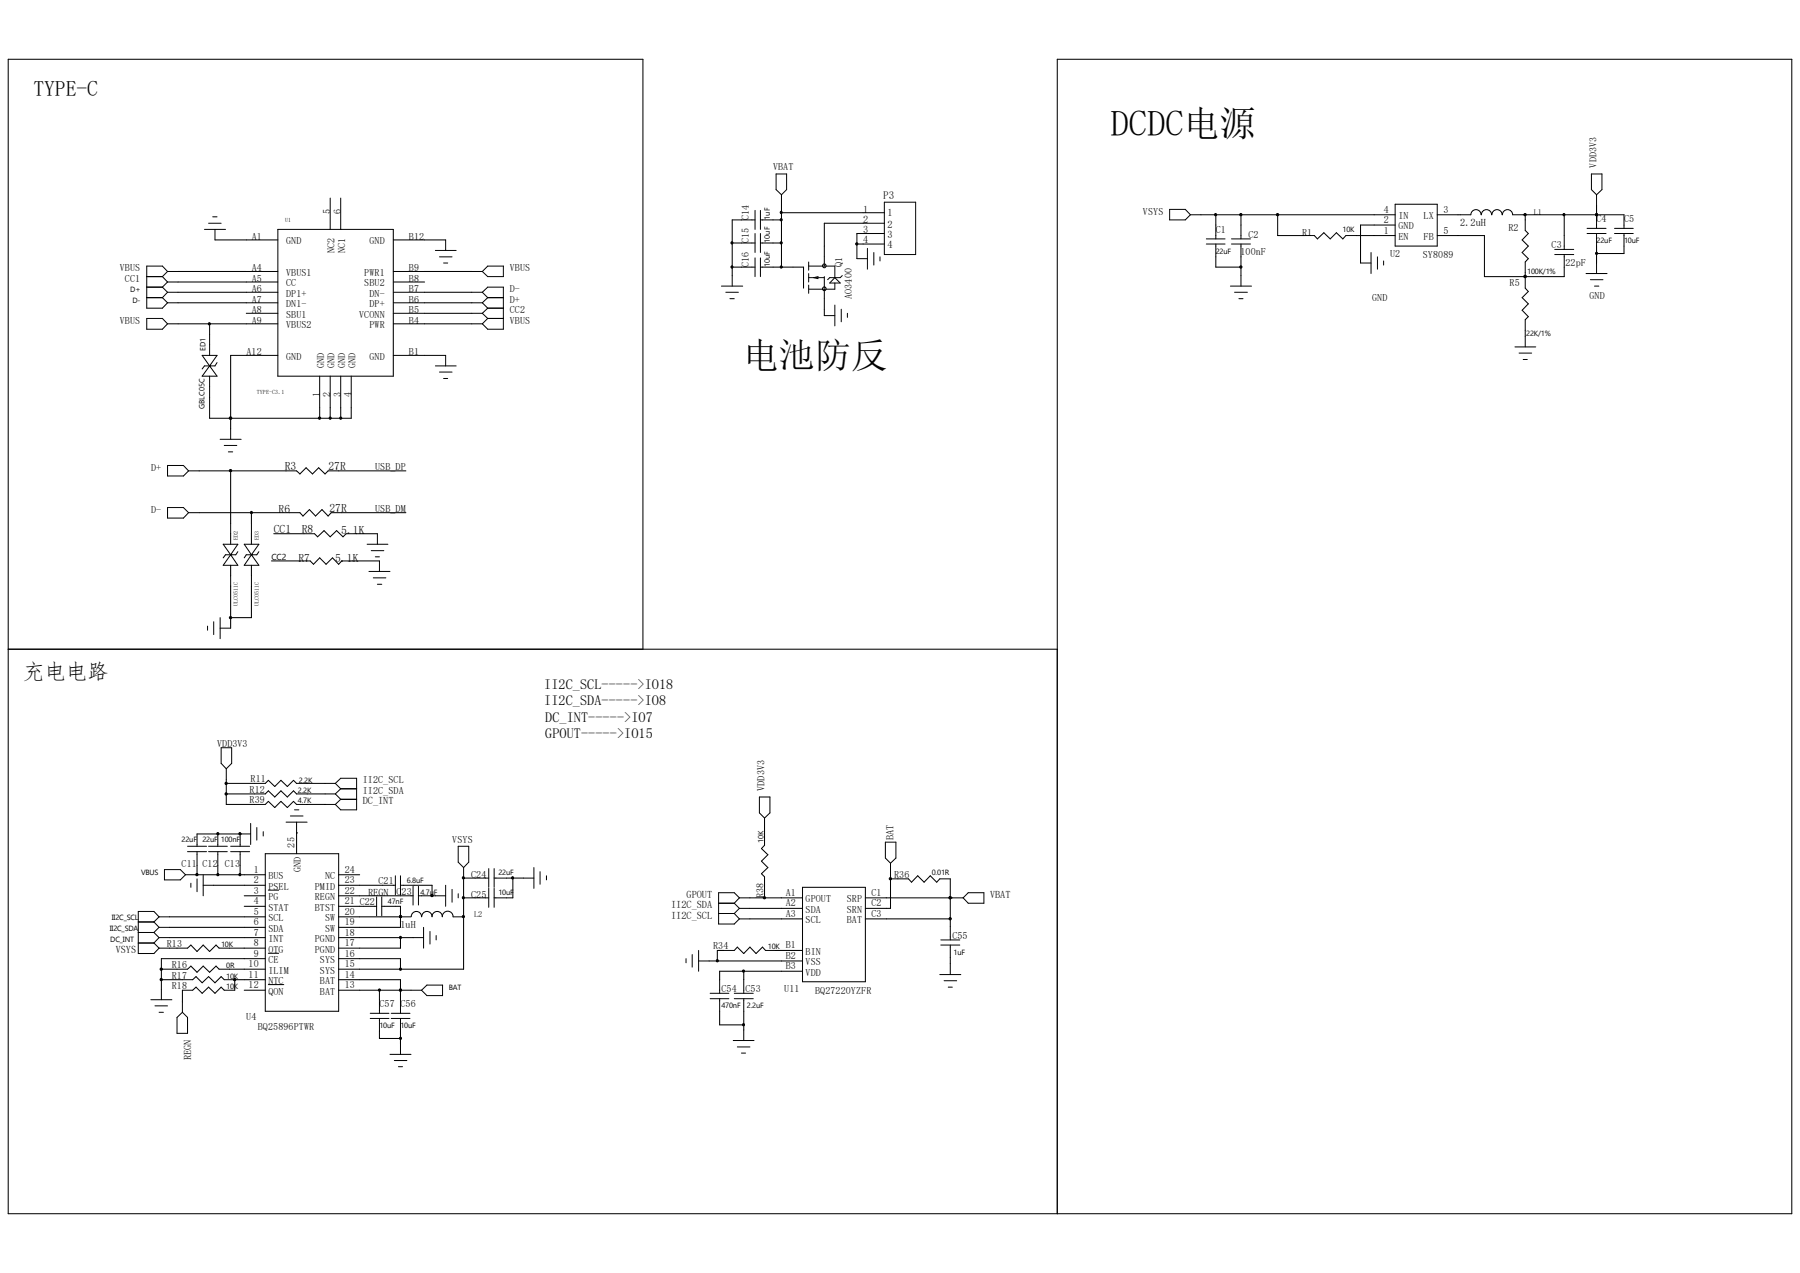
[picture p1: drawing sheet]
<svg xmlns="http://www.w3.org/2000/svg" width="297mm" height="210mm" viewBox="0 0 297 210" stroke-linecap="round" stroke-linejoin="round" font-family="sans-serif">
<g fill="none" stroke="#000" stroke-width=".17">
<path d="M33.7 37.8h3.5M34.4 36.8h2.1M35.1 35.8h.7M35.5 37.8v1.8h10.3M45.8 37.8h19.1v24.3h-19.1zM54.5 32.7v5.1M56.2 32.7v5.1M64.9 39.6h8.6v1.7M124.6 34.7v3.1M124.6 38.5v3.2M124.6 36.3h-3.8v10.9M125.5 34.7v3.1"/>
<path d="M125.5 38.5v3.2M125.5 36.3h3.4M128.1 28.7h1.7v2.6l-.9 .8-.8-.8zM128.9 35.1h17M128.9 32.1v12M145.9 36.8h-9.9v7.1M145.9 38.5h-4.5v4.2h1.7M145.9 33.4h5.2v8.6h-5.2zM193 34.5h2.6l.8 .9-.8 .9h-2.6zM196.4 35.4h33.8M199.1 39.4h3M200.6 35.4v4"/>
<path d="M203.2 39.4h3.1M204.8 35.4v4M210.8 35.4v3.5h6.1l.5 .5 1-1 1.1 1 1-1 1.1 1 .5-.5h8.1M230.2 33.7h7v6.9h-7zM230.2 37.1h-5.7v6.3h1.7M237.2 35.4h5.5a.85 .85 0 0 1 .8-.8 .85 .85 0 0 1 .9 .8M237.2 38.9h7.7v6.7h13.2v-3.6M244.4 35.4a.85 .85 0 0 1 .9-.8 .85 .85 0 0 1 .8 .8M246.2 35.4a.85 .85 0 0 1 .8-.8 .85 .85 0 0 1 .9 .8M247.9 35.4a.85 .85 0 0 1 .9-.8 .85 .85 0 0 1 .8 .8h18.4v2.3M251.7 35.4v2.6l.5 .5-1 1.1 1 1-1 1.1 1 1-.5 .5v4.3l.5 .6-1 1 1 1-1 1.1 1 1-.5 .5v4.5M258.1 35.4v5.7"/>
<path d="M261.9 37.7h3.1M261.9 38.5h3.1M262.6 28.7h1.7v2.6l-.9 .8-.8-.8zM263.4 35.4h.1M263.4 32.1v5.6M263.4 38.5v6.6M266.4 37.7h3.1M266.4 38.5h3.1M268 38.5v3.3h-4.6M24.2 45.6h2.6M24.2 52.5h2.6l.8 .9-.8 .9h-2.6zM24.2 47.4h2.6"/>
<path d="M24.2 49.1h2.6M26.8 45.6l.8 .9M26.8 47.4l.8 .8M26.8 49.1l.8 .9M27.6 44.8h18.2M27.6 46.5h18.2M27.6 48.2h18.2M27.6 50h18.2M27.6 53.4h18.2M27.6 44.8l-.8-.9h-2.6v6.9h2.6l.8-.8M27.6 44.8l-.8 .8M27.6 46.5l-.8 .9"/>
<path d="M27.6 48.2l-.8 .9M33.4 58.6h2.4l-1.2 1.8zM34.6 53.4v5.2M35.8 59.8l-.3 .6h-1.8l-.3 .5M40.6 51.7h5.2M45.8 58.6h-7.7v13.9M64.9 44.8h14.7M64.9 46.5h5.2M64.9 48.2h14.7M64.9 50h14.7M64.9 51.7h14.7M64.9 53.4h14.7"/>
<path d="M64.9 58.6h8.6v1.8M71.8 41.3h3.5M72.5 42.4h2.1M73.2 43.4h.7M79.6 44.8l.9-.9h2.6v1.7h-2.6zM79.6 48.2l.9-.8h2.6v6.9h-2.6l-.9-.9M79.6 48.2l.9 .9M79.6 50l.9 .8M79.6 51.7l.9 .8M80.5 49.1h2.6M80.5 50.8h2.6M80.5 49.1l-.9 .9"/>
<path d="M80.5 52.5h2.6M80.5 50.8l-.9 .9M80.5 52.5l-.9 .9M119 47.2h3.6M119.8 48.2h2M120.4 49.3h.8M120.8 44.1h3.8M120.8 40.1h3.8M124.6 42.5v3.1M125.5 44.1h7.1v3.4M125.5 40.1h3.4M125.5 42.5v3.1"/>
<path d="M133.4 45.8h2.6M133.4 43.2v1.4M133.4 45.1v1.4M133.4 47v1.4M133.4 43.9h4.4v1.9M135 45.6l-.7 .2 .7 .2M136 45.6v1.9M136 47.7v4.4h1.8M137.8 46.7v1h-4.4M137.8 50.3v3.5M137.8 45.8l.8 .9h-1.7zM138.8 51v2.1"/>
<path d="M139 45.5l-.4 .3h-1.7l-.3 .3M139.8 51.7v.7M141.4 40.3h4.5M143.1 41v3.4M144.2 41.7v2M145.2 42.4v.7M199.1 40.3h3M200.6 40.3v3.8h4.2M203 47.2h3.5M203.2 40.3h3.1M203.7 48.2h2.1M204.4 49.3h.7"/>
<path d="M204.8 40.3v6.9M226.2 41.7v3.4M227.3 42.4v2M228.3 43.1v.6M250 57.2h3.4M250.7 58.3h2M251.3 59.3h.7M251.7 45.6h.1M256.5 41.1h3.2M256.5 42h3.2M261.7 45.1h3.5M262.4 46.1h2.1"/>
<path d="M263.1 47.2h.7M27.6 76.8h2.7l.8 .9-.8 .8h-2.7zM31.1 77.7h17.8l.6 .5 1-1 1.1 1 1-1 1 1 .5-.5h12.9M34.6 60.4h.1M34.6 60.4l1.2 1.7h-2.4zM34.6 62.1v6.9h23.4v-6.9M36.3 72.5h3.5M37 73.5h2.1M37.7 74.5h.7M38.1 69h.1M38.1 77.7v12.1M52.7 62.1v6.9"/>
<path d="M54.5 62.1v6.9M56.2 62.1v6.9M71.8 60.4h3.5M72.5 61.4h2.1M73.2 62.4h.7M27.6 83.7h2.7l.8 .9-.8 .9h-2.7zM31.1 84.6h18.4l.5 .5 1.1-1 1 1 1-1 1 1 .6-.5h12.3M36.8 89.8h2.4l-1.1 1.7zM38.1 91.5h.1M38.1 93.3v10.3h-1.8M38.1 91.5l1.1 1.8h-2.4zM39.2 91l-.3 .5h-1.7l-.4 .5"/>
<path d="M40.3 89.8h2.4l-1.2 1.7zM41.5 91.5h.1M41.5 91.5l1.2 1.8h-2.4zM41.5 84.6v5.2M41.5 93.3v8.6h-3.4M42.7 91l-.3 .5h-1.8l-.3 .5M44.8 92.5h6.4l.5 .6 1-1.1 1.1 1.1 1.1-1.1 1 1.1 .5-.6h6.2v1.8M45.2 88.1h6.7l.5 .5 1.1-1.1 1 1.1 1-1.1 1.1 1.1 .5-.5h5.2v1.7M60.6 89.8h3.4M60.9 94.3h3.4M61.3 90.8h2M61.6 95.3h2.1"/>
<path d="M61.9 91.9h.7M62.3 96.4h.7M1.4 107.1h173.1M34.2 103.3v.7M35.3 102.6v2.1M36.3 101.9v3.5M106.1 107.1v-97.3h-104.7v190.4h294.3v-190.4h-121.2v190.4M30.9 139.6h3.2M34.4 139.6h3.1M35.9 137.6h.1M35.9 137.6v2M36.5 123.4h1.7v2.5l-.9 .9-.8-.9z"/>
<path d="M37.3 129.2h6.5l.5-.5 1 1.1 1.1-1.1 1 1.1 1-1.1 .5 .5h6.4M37.3 131h6.5l.5-.5 1 1 1.1-1 1 1 1-1 .5 .5h6.4M37.3 126.8v5.9h6.5l.5-.5 1 1 1.1-1 1 1 1-1 .5 .5h6.4M38.1 139.6h3.1M39.6 137.6h.1M39.6 137.6v2M41.4 137.6h-8.9v2M41.4 135.8v3.5M42.4 136.5v2.1M43.4 137.2v.7M47.2 135.6h3.5M47.9 134.6h2.1"/>
<path d="M48.6 133.6h.7M48.9 137.4h.1M48.9 135.6v5.2M55.3 129.2l.9 .9M55.3 129.2l.9-.8h2.6v5.2h-2.6l-.9-.9M55.3 131l.9 .9M56.2 130.1h2.6M56.2 131.9h2.6M56.2 130.1l-.9 .9M56.2 131.9l-.9 .8M75.6 139.6h1.7v2.6l-.8 .9-.9-.9zM125.3 131.5h1.7v2.6l-.8 .9-.9-.9z"/>
<path d="M126.2 135v4.4l-.6 .6 1.1 1-1.1 1.1 1.1 1-1.1 1 .6 .6v3.4M146.1 138.9h1.7v2.7l-.9 .8-.8-.8zM22.8 152.1h2.6M22.8 153.8h2.6M22.8 155.6h2.6M25.4 152.1l.8 .9M25.4 153.8l.8 .9M25.4 155.6l.8 .8M26.2 151.3h17.6M26.2 153h17.6M26.2 154.7h17.6M26.2 156.4h4.7l.6-.5 1 1.1 1-1.1 1.1 1.1 1-1.1 .6 .5h7.6"/>
<path d="M26.2 151.3l-.8 .8M26.2 151.3l-.8-.9h-2.6v6.9h2.6l.8-.9M26.2 153l-.8 .8M26.2 154.7l-.8 .9M26.6 159.9h4.3l.6-.5 1 1 1-1 1.1 1 1-1 .6 .5h7.6M27.1 143.5h2.7l.8 .8-.8 .9h-2.7zM30.6 144.3h13.2M30.9 140.5h3.2M31.5 145.7v.7M32.5 140.5v3.8M32.5 145v2.1M33.5 146h10.3"/>
<path d="M33.5 144.3v3.5M34.4 140.5h3.1M35.9 140.5v3.8M38.1 140.5h3.1M39.6 140.5v3.8M40.3 147.8h3.5M40.3 149.5h3.5M43.8 140.8h12.1v26h-12.1zM43.8 158.2h-17.2v6.7M44.3 146.9h1.7M44.3 157.3h1.7M55.9 151.3h11.9"/>
<path d="M55.9 144.3h3.5M55.9 146h9.3M55.9 147.8h12.3M55.9 149.5h6.2M55.9 154.7h14M55.9 158.2h10.2v1.7M62.1 148v3.1M63 149.5h3.1v3.5h-10.2M63 148v3.1M65.2 144.5v3.1M66.1 151.3h.1M66.1 146h5.2v1.8"/>
<path d="M66.1 154.7v1.7h-10.2M66.1 144.5v3.1M67.9 151.2a.85 .85 0 0 1 .8-.8 .85 .85 0 0 1 .9 .9M68.2 146.2v3.1M69 147.8h4.5M69 146.2v3.1M69.6 151.2a.85 .85 0 0 1 .9-.8 .85 .85 0 0 1 .8 .9M69.9 153v3.4M71 153.7v2M71.3 147.8h.1M71.3 151.2a.85 .85 0 0 1 .9-.8 .85 .85 0 0 1 .8 .9M72 154.3v.8"/>
<path d="M73 151.2a.89 .89 0 0 1 .9-.9 .89 .89 0 0 1 .9 1h1.7M73.5 146v3.5M74.6 146.7v2.1M75.6 147.4v.7M76.5 144.9h.1M76.5 151.3h.1M76.5 144.9h4.1M76.5 148.1h4.1M76.5 143.1v16.8h-20.6M80.6 143.3v3.1M80.6 146.6v3.1M81.5 144.9h6.6"/>
<path d="M81.5 143.3v3.1M81.5 146.6v3.1M84.6 144.9v3.2h-3.1M88.1 143.1v3.5M89.1 143.8v2.1M90.2 144.5v.7M113.2 158.2v.6M114.2 157.5v2.1M115.3 158.5h17.1M115.3 156.8v3.4M118.6 150.7h2.6M118.6 149h2.6"/>
<path d="M121.2 149l.8 .9M121.2 150.7l.8 .9M122 148.1h10.4M122 149.9h10.4M122 151.6h10.4M122 149.9l-.8 .8M122 148.1l-.8-.8h-2.6v5.1h2.6l.8-.8M122 148.1l-.8 .9M132.4 146.4h10.4v15.6h-10.4zM132.4 156.8h-6.1l-.5-.5-1 1-1.1-1-1 1-1-1-.5 .5h-2.8v1.7M142.8 148.1h16.1M142.8 151.6h14"/>
<path d="M146.9 142.4v7.5h-4.1M146.9 145h3l.5 .5 1-1 1.1 1 1-1 1.1 1 .5-.5h1.7v10.1M155.2 155.1h3.2M155.2 155.9h3.2M156.8 148.1h.1M156.8 155.9v4.9M159.8 147.3h2.5v1.7h-2.5l-.9-.9zM24.9 164.9h3.5M25.6 165.9h2M26.2 167h.8M26.6 161.6h5.2l.5-.5 1.1 1 1-1 1.1 1 1-1 .5 .5h6.8M29.2 167.9l.9-.9 .8 .9v2.6h-1.7z"/>
<path d="M38.7 161.6h.1M38.7 161.6v1.8h-1.7l-.5-.5-1 1-1.1-1-1 1-1.1-1-.5 .5h-1.7v3.6M40.3 163.4h3.5M44.3 162.4h2.5M55.9 161.6h10.2v5.6M55.9 163.4h13.7M61.1 167.2h3.1M61.1 168h3.1M62.6 163.4h.1M62.6 163.4v3.8M62.6 168v3.3h3.5M64.3 173.9h3.5"/>
<path d="M64.6 167.2h3M64.6 168h3M65.1 175h2M65.7 176h.7M66.1 163.4h.1M66.1 168v5.9M69.6 163.4l.8-.9h2.6v1.8h-2.6zM117.2 163.9h3.1M117.2 164.8h3.1M118.7 164.8v4.3h4M121 171.7h3.4M121.2 163.9h3.1"/>
<path d="M121.2 164.8h3.1M121.7 172.7h2M122.3 173.7h.7M122.7 160.2v3.7M122.7 164.8v6.9M132.4 160.2h-13.7v3.7M155.1 160.8h3.4M155.8 161.8h2.1M156.5 162.9h.6"/>
<circle cx="136" cy="43.9" r=".31"/>
<circle cx="136" cy="47.6" r=".31"/>
</g>
<g fill="#000" stroke="#000" stroke-width=".17">
<circle cx="128.9" cy="35" r=".18"/>
<circle cx="128.9" cy="36.2" r=".18"/>
<circle cx="200.6" cy="35.4" r=".18"/>
<circle cx="204.7" cy="35.4" r=".19"/>
<circle cx="210.8" cy="35.4" r=".19"/>
<circle cx="251.7" cy="35.4" r=".19"/>
<circle cx="258.1" cy="35.4" r=".18"/>
<circle cx="263.4" cy="35.4" r=".18"/>
<circle cx="34.5" cy="53.4" r=".18"/>
<circle cx="120.8" cy="44" r=".18"/>
<circle cx="120.8" cy="40.1" r=".18"/>
<circle cx="128.9" cy="40.1" r=".18"/>
<circle cx="128.9" cy="44" r=".18"/>
<circle cx="141.4" cy="40.2" r=".19"/>
<circle cx="204.7" cy="44" r=".19"/>
<circle cx="251.7" cy="45.6" r=".19"/>
<circle cx="263.4" cy="41.8" r=".18"/>
<circle cx="38" cy="77.6" r=".19"/>
<circle cx="38" cy="69" r=".19"/>
<circle cx="52.7" cy="69" r=".19"/>
<circle cx="54.5" cy="69" r=".18"/>
<circle cx="56.2" cy="69" r=".18"/>
<circle cx="41.5" cy="84.6" r=".18"/>
<circle cx="38" cy="101.9" r=".19"/>
<circle cx="35.9" cy="137.5" r=".18"/>
<circle cx="37.3" cy="129.2" r=".19"/>
<circle cx="37.3" cy="131" r=".19"/>
<circle cx="39.6" cy="137.5" r=".18"/>
<circle cx="26.6" cy="159.9" r=".19"/>
<circle cx="32.5" cy="144.3" r=".19"/>
<circle cx="35.9" cy="144.3" r=".18"/>
<circle cx="39.6" cy="144.3" r=".18"/>
<circle cx="66.1" cy="154.7" r=".18"/>
<circle cx="66.1" cy="151.2" r=".18"/>
<circle cx="66.1" cy="159.9" r=".18"/>
<circle cx="71.3" cy="147.7" r=".19"/>
<circle cx="76.4" cy="144.8" r=".18"/>
<circle cx="76.4" cy="148.1" r=".18"/>
<circle cx="76.4" cy="151.2" r=".18"/>
<circle cx="84.6" cy="144.8" r=".18"/>
<circle cx="118.4" cy="158.5" r=".18"/>
<circle cx="126.1" cy="148.1" r=".19"/>
<circle cx="146.9" cy="145" r=".19"/>
<circle cx="156.8" cy="148.1" r=".19"/>
<circle cx="156.8" cy="151.6" r=".19"/>
<circle cx="26.6" cy="161.6" r=".19"/>
<circle cx="38.7" cy="161.6" r=".19"/>
<circle cx="62.6" cy="163.3" r=".18"/>
<circle cx="66.1" cy="171.3" r=".18"/>
<circle cx="66.1" cy="163.3" r=".18"/>
<circle cx="122.7" cy="169" r=".18"/>
<circle cx="122.7" cy="160.2" r=".18"/>
</g>
<g font-size="6">
<text x="183.3" y="22.4">DCDC电源</text>
<text x="122.6" y="60.7">电池防反</text>
</g>
<g font-size="3.6">
<text x="5.5" y="15.9">TYPE-C</text>
<text x="3.8" y="112.1">充电电路</text>
</g>
<g font-size="2.4">
<text x="89.8" y="113.7">II2C_SCL-----&gt;IO18</text>
<text x="89.8" y="116.2">II2C_SDA-----&gt;IO8</text>
<text x="90" y="119">DC_INT-----&gt;IO7</text>
<text x="90" y="121.8">GPOUT-----&gt;IO15</text>
</g>
<g font-size="1.9">
<text x="47" y="77.6">R3</text>
<text x="54.2" y="77.6">27R</text>
<text x="45.2" y="87.9">CC1</text>
<text x="46" y="84.7">R6</text>
<text x="49.8" y="88">R8</text>
<text x="54.4" y="84.5">27R</text>
<text x="56.3" y="88.1">5.1K</text>
<text x="49.2" y="92.7">R7</text>
<text x="55.3" y="92.7">5.1K</text>
</g>
<text font-size="1.8" x="145.7" y="32.9">P3</text>
<g font-size="1.7">
<text x="127.6" y="28">VBAT</text>
<text x="263.4" y="27.6" transform="rotate(-90 263.4 27.6)">VDD3V3</text>
<text x="54.5" y="35.3" transform="rotate(-90 54.5 35.3)">5</text>
<text x="56.2" y="35.3" transform="rotate(-90 56.2 35.3)">6</text>
<text x="142.5" y="35.1">1</text>
<text x="146.4" y="35.6">1</text>
<text x="188.6" y="35.4">VSYS</text>
<text x="228.3" y="35.1">4</text>
<text x="238.2" y="35.1">3</text>
<text x="41.5" y="39.6">A1</text>
<text x="47.2" y="40.3">GND</text>
<text x="55.2" y="41.8" transform="rotate(-90 55.2 41.8)">NC2</text>
<text x="56.9" y="41.8" transform="rotate(-90 56.9 41.8)">NC1</text>
<text x="61" y="40.3">GND</text>
<text x="67.5" y="39.6">B12</text>
<text x="123.6" y="40.1" transform="rotate(-90 123.6 40.1)">C15</text>
<text x="123.6" y="36.3" transform="rotate(-90 123.6 36.3)">C14</text>
<text x="142.5" y="36.8">2</text>
<text x="142.5" y="38.4">3</text>
<text x="142.5" y="40.1">4</text>
<text x="146.4" y="37.5">2</text>
<text x="146.4" y="39.2">3</text>
<text x="146.4" y="41">4</text>
<text x="200.6" y="38.4">C1</text>
<text x="206" y="39.3">C2</text>
<text x="214.8" y="38.9">R1</text>
<text x="228.3" y="38.5">1</text>
<text x="228.3" y="36.8">2</text>
<text x="230.8" y="39.6">EN</text>
<text x="230.8" y="37.8">GND</text>
<text x="230.8" y="36.2">IN</text>
<text x="234.9" y="36.2">LX</text>
<text x="234.9" y="39.6">FB</text>
<text x="238.2" y="38.5">5</text>
<text x="241" y="37.3">2.2uH</text>
<text x="248.9" y="38.2">R2</text>
<text x="256" y="40.9">C3</text>
<text x="263.4" y="36.7">C4</text>
<text x="268" y="36.7">C5</text>
<text x="19.8" y="44.8">VBUS</text>
<text x="20.6" y="46.5">CC1</text>
<text x="41.5" y="44.8">A4</text>
<text x="41.5" y="46.5">A5</text>
<text x="47.2" y="45.5">VBUS1</text>
<text x="47.2" y="47.2">CC</text>
<text x="60.1" y="47.2">SBU2</text>
<text x="60.1" y="45.5">PWR1</text>
<text x="67.5" y="46.5">B8</text>
<text x="67.5" y="44.8">B9</text>
<text x="84.1" y="44.8">VBUS</text>
<text x="123.6" y="44.1" transform="rotate(-90 123.6 44.1)">C16</text>
<text x="139" y="44.1" transform="rotate(-90 139 44.1)">Q1</text>
<text x="204.7" y="42">100nF</text>
<text x="229.4" y="42.4">U2</text>
<text x="234.8" y="42.6">SY8089</text>
<text x="249.1" y="47.2">R5</text>
<text x="258.3" y="43.8">22pF</text>
<text x="19.8" y="53.4">VBUS</text>
<text x="41.5" y="48.2">A6</text>
<text x="41.5" y="50">A7</text>
<text x="41.5" y="51.7">A8</text>
<text x="41.5" y="53.4">A9</text>
<text x="47.2" y="48.9">DP1+</text>
<text x="47.2" y="50.7">DN1-</text>
<text x="47.2" y="52.4">SBU1</text>
<text x="59.3" y="52.4">VCONN</text>
<text x="61" y="50.7">DP+</text>
<text x="61" y="48.9">DN-</text>
<text x="67.5" y="53.4">B4</text>
<text x="67.5" y="51.7">B5</text>
<text x="67.5" y="50">B6</text>
<text x="67.5" y="48.2">B7</text>
<text x="84.1" y="48.2">D-</text>
<text x="84.1" y="50">D+</text>
<text x="84.1" y="51.7">CC2</text>
<text x="84.1" y="53.4">VBUS</text>
<text x="140.5" y="49.3" transform="rotate(-90 140.5 49.3)">AO3400</text>
<text x="226.4" y="49.7">GND</text>
<text x="262.3" y="49.3">GND</text>
<text x="40.7" y="58.6">A12</text>
<text x="47.2" y="54.1">VBUS2</text>
<text x="47.2" y="59.4">GND</text>
<text x="61" y="59.4">GND</text>
<text x="61" y="54.1">PWR</text>
<text x="67.5" y="58.6">B1</text>
<text x="52.7" y="65.5" transform="rotate(-90 52.7 65.5)">1</text>
<text x="53.5" y="60.7" transform="rotate(-90 53.5 60.7)">GND</text>
<text x="54.5" y="65.5" transform="rotate(-90 54.5 65.5)">2</text>
<text x="55.2" y="60.7" transform="rotate(-90 55.2 60.7)">GND</text>
<text x="56.2" y="65.5" transform="rotate(-90 56.2 65.5)">3</text>
<text x="56.9" y="60.7" transform="rotate(-90 56.9 60.7)">GND</text>
<text x="58" y="65.5" transform="rotate(-90 58 65.5)">4</text>
<text x="58.7" y="60.7" transform="rotate(-90 58.7 60.7)">GND</text>
<text x="24.9" y="77.7">D+</text>
<text x="61.9" y="77.5">USB_DP</text>
<text x="24.9" y="84.6">D-</text>
<text x="61.9" y="84.4">USB_DM</text>
<text x="35.8" y="123.2">VDD3V3</text>
<text x="41.2" y="130.8">R12</text>
<text x="41.4" y="129.1">R11</text>
<text x="59.9" y="129.2">II2C_SCL</text>
<text x="59.9" y="131">II2C_SDA</text>
<text x="126.2" y="130.5" transform="rotate(-90 126.2 130.5)">VDD3V3</text>
<text x="41.2" y="132.5">R39</text>
<text x="59.9" y="132.7">DC_INT</text>
<text x="30" y="143">C11 C12</text>
<text x="37.1" y="143">C13</text>
<text x="41.9" y="144">1</text>
<text x="48.6" y="139.8" transform="rotate(-90 48.6 139.8)">25</text>
<text x="49.7" y="143.9" transform="rotate(-90 49.7 143.9)">GND</text>
<text x="56.9" y="144">24</text>
<text x="74.6" y="139">VSYS</text>
<text x="147.4" y="138.6" transform="rotate(-90 147.4 138.6)">BAT</text>
<text x="41.9" y="145.7">2</text>
<text x="41.9" y="147.4">3</text>
<text x="41.9" y="149.1">4</text>
<text x="44.3" y="145">BUS</text>
<text x="44.3" y="146.8">PSEL</text>
<text x="44.3" y="148.5">PG</text>
<text x="51.9" y="148.5">REGN</text>
<text x="51.9" y="146.8">PMID</text>
<text x="53.6" y="145">NC</text>
<text x="56.9" y="149.1">21 C22</text>
<text x="56.9" y="147.4">22</text>
<text x="56.9" y="145.7">23</text>
<text x="60.7" y="147.8">REGN</text>
<text x="62.4" y="145.9">C21</text>
<text x="65.4" y="147.6">C23</text>
<text x="77.7" y="144.9">C24</text>
<text x="77.7" y="148.2">C25</text>
<text x="110.7" y="149.9">II2C_SDA</text>
<text x="113.3" y="148.1">GPOUT</text>
<text x="126" y="148.1" transform="rotate(-90 126 148.1)">R38</text>
<text x="129.7" y="147.8">A1</text>
<text x="129.7" y="149.5">A2</text>
<text x="132.9" y="148.8">GPOUT</text>
<text x="139.7" y="148.8">SRP</text>
<text x="143.8" y="147.8">C1</text>
<text x="143.8" y="149.5">C2</text>
<text x="147.5" y="144.9">R36</text>
<text x="163.4" y="148.1">VBAT</text>
<text x="41.9" y="150.9">5</text>
<text x="41.9" y="152.6">6</text>
<text x="41.9" y="154.3">7</text>
<text x="44.3" y="150.2">STAT</text>
<text x="44.3" y="152">SCL</text>
<text x="44.3" y="153.7">SDA</text>
<text x="44.3" y="155.4">INT</text>
<text x="51.9" y="155.4">PGND</text>
<text x="51.9" y="150.2">BTST</text>
<text x="53.6" y="153.7">SW</text>
<text x="53.6" y="152">SW</text>
<text x="56.9" y="154.3">18</text>
<text x="56.9" y="152.6">19</text>
<text x="56.9" y="150.9">20</text>
<text x="66.1" y="153.1">1uH</text>
<text x="110.7" y="151.6">II2C_SCL</text>
<text x="129.7" y="151.3">A3</text>
<text x="132.9" y="150.6">SDA</text>
<text x="132.9" y="152.3">SCL</text>
<text x="139.7" y="150.6">SRN</text>
<text x="139.7" y="152.3">BAT</text>
<text x="143.8" y="151.3">C3</text>
<text x="157.1" y="154.9">C55</text>
<text x="19.1" y="157.1">VSYS</text>
<text x="27.5" y="156.3">R13</text>
<text x="28.4" y="159.7">R16</text>
<text x="28.4" y="161.5">R17</text>
<text x="41" y="159.6">10</text>
<text x="41" y="161.3">11</text>
<text x="41.9" y="156.1">8</text>
<text x="41.9" y="157.8">9</text>
<text x="44.3" y="157.1">OTG</text>
<text x="44.3" y="158.9">CE</text>
<text x="44.3" y="160.6">ILIM</text>
<text x="51.9" y="157.1">PGND</text>
<text x="52.8" y="160.6">SYS</text>
<text x="52.8" y="158.9">SYS</text>
<text x="56.9" y="161.3">14</text>
<text x="56.9" y="159.6">15</text>
<text x="56.9" y="157.8">16</text>
<text x="56.9" y="156.1">17</text>
<text x="117.7" y="156.6">R34</text>
<text x="129.7" y="156.4">B1</text>
<text x="129.7" y="158.2">B2</text>
<text x="129.7" y="159.9">B3</text>
<text x="132.9" y="157.5">BIN</text>
<text x="132.9" y="159.3">VSS</text>
<text x="132.9" y="161">VDD</text>
<text x="28.4" y="163.2">R18</text>
<text x="41" y="163">12</text>
<text x="44.3" y="162.3">NTC</text>
<text x="44.3" y="164.1">QON</text>
<text x="52.8" y="164.1">BAT</text>
<text x="52.8" y="162.3">BAT</text>
<text x="56.9" y="163">13</text>
<text x="62.6" y="166.1">C57 C56</text>
<text x="119" y="163.7">C54</text>
<text x="123" y="163.7">C53</text>
<text x="129.4" y="163.7">U11</text>
<text x="134.5" y="164">BQ27220YZFR</text>
<text x="40.6" y="168.2">U4</text>
<text x="42.5" y="170">BQ25896PTWR</text>
<text x="31.5" y="174.9" transform="rotate(-90 31.5 174.9)">REGN</text>
</g>
<g font-size="1.4">
<text x="253.1" y="35.4">L1</text>
<text x="44.8" y="92.4">CC2</text>
<text x="78.2" y="151.3">L2</text>
</g>
<g font-size="1.2">
<text x="127" y="40.1" transform="rotate(-90 127 40.1)">10uF</text>
<text x="127" y="36.3" transform="rotate(-90 127 36.3)">1uF</text>
<text x="200.6" y="41.8">22uF</text>
<text x="221.5" y="38.4">10K</text>
<text x="263.4" y="40.1">22uF</text>
<text x="268" y="40.1">10uF</text>
<text x="127" y="44.1" transform="rotate(-90 127 44.1)">10uF</text>
<text x="252" y="45.1">100K/1%</text>
<text x="21.5" y="48.2">D+</text>
<text x="21.8" y="50">D-</text>
<text x="33.9" y="57.9" transform="rotate(-90 33.9 57.9)">ED1</text>
<text x="251.8" y="55.5">22K/1%</text>
<text x="33.7" y="67.5" transform="rotate(-90 33.7 67.5)">GBLC05C</text>
<text x="49.1" y="130.8">2.2K</text>
<text x="49.3" y="129.2">2.2K</text>
<text x="49.1" y="132.5">4.7K</text>
<text x="30" y="138.9">22uF</text>
<text x="33.4" y="138.9">22uF 100nF</text>
<text x="126" y="139.2" transform="rotate(-90 126 139.2)">10K</text>
<text x="23.3" y="144.3">VBUS</text>
<text x="64" y="149.1">47nF</text>
<text x="67.1" y="145.7">6.8uF</text>
<text x="69.4" y="147.6">4.7uF</text>
<text x="82.3" y="144.3">22uF</text>
<text x="82.3" y="147.6">10uF</text>
<text x="153.8" y="144.3">0.01R</text>
<text x="18.1" y="153.7">II2C_SDA</text>
<text x="18.2" y="155.4">DC_INT</text>
<text x="18.5" y="151.8">II2C_SCL</text>
<text x="36.5" y="156.3">10K</text>
<text x="37.3" y="159.7">0R</text>
<text x="37.3" y="161.5">10K</text>
<text x="126.7" y="156.6">10K</text>
<text x="157.4" y="157.5">1uF</text>
<text x="37.3" y="163.2">10K</text>
<text x="74" y="163.4">BAT</text>
<text x="119" y="166.3">470nF</text>
<text x="123.2" y="166.3">2.2uF</text>
<text x="62.6" y="169.6">10uF</text>
<text x="66.1" y="169.6">10uF</text>
</g>
<g font-size="1">
<text x="47" y="36.7">U1</text>
<text x="42.4" y="65">TYPE-C3.1</text>
<text x="39.2" y="89.1" transform="rotate(-90 39.2 89.1)">ED2</text>
<text x="42.7" y="89.1" transform="rotate(-90 42.7 89.1)">ED3</text>
<text x="39.2" y="100" transform="rotate(-90 39.2 100)">ULC0511C</text>
<text x="42.7" y="100" transform="rotate(-90 42.7 100)">ULC0511C</text>
</g>
</svg>
